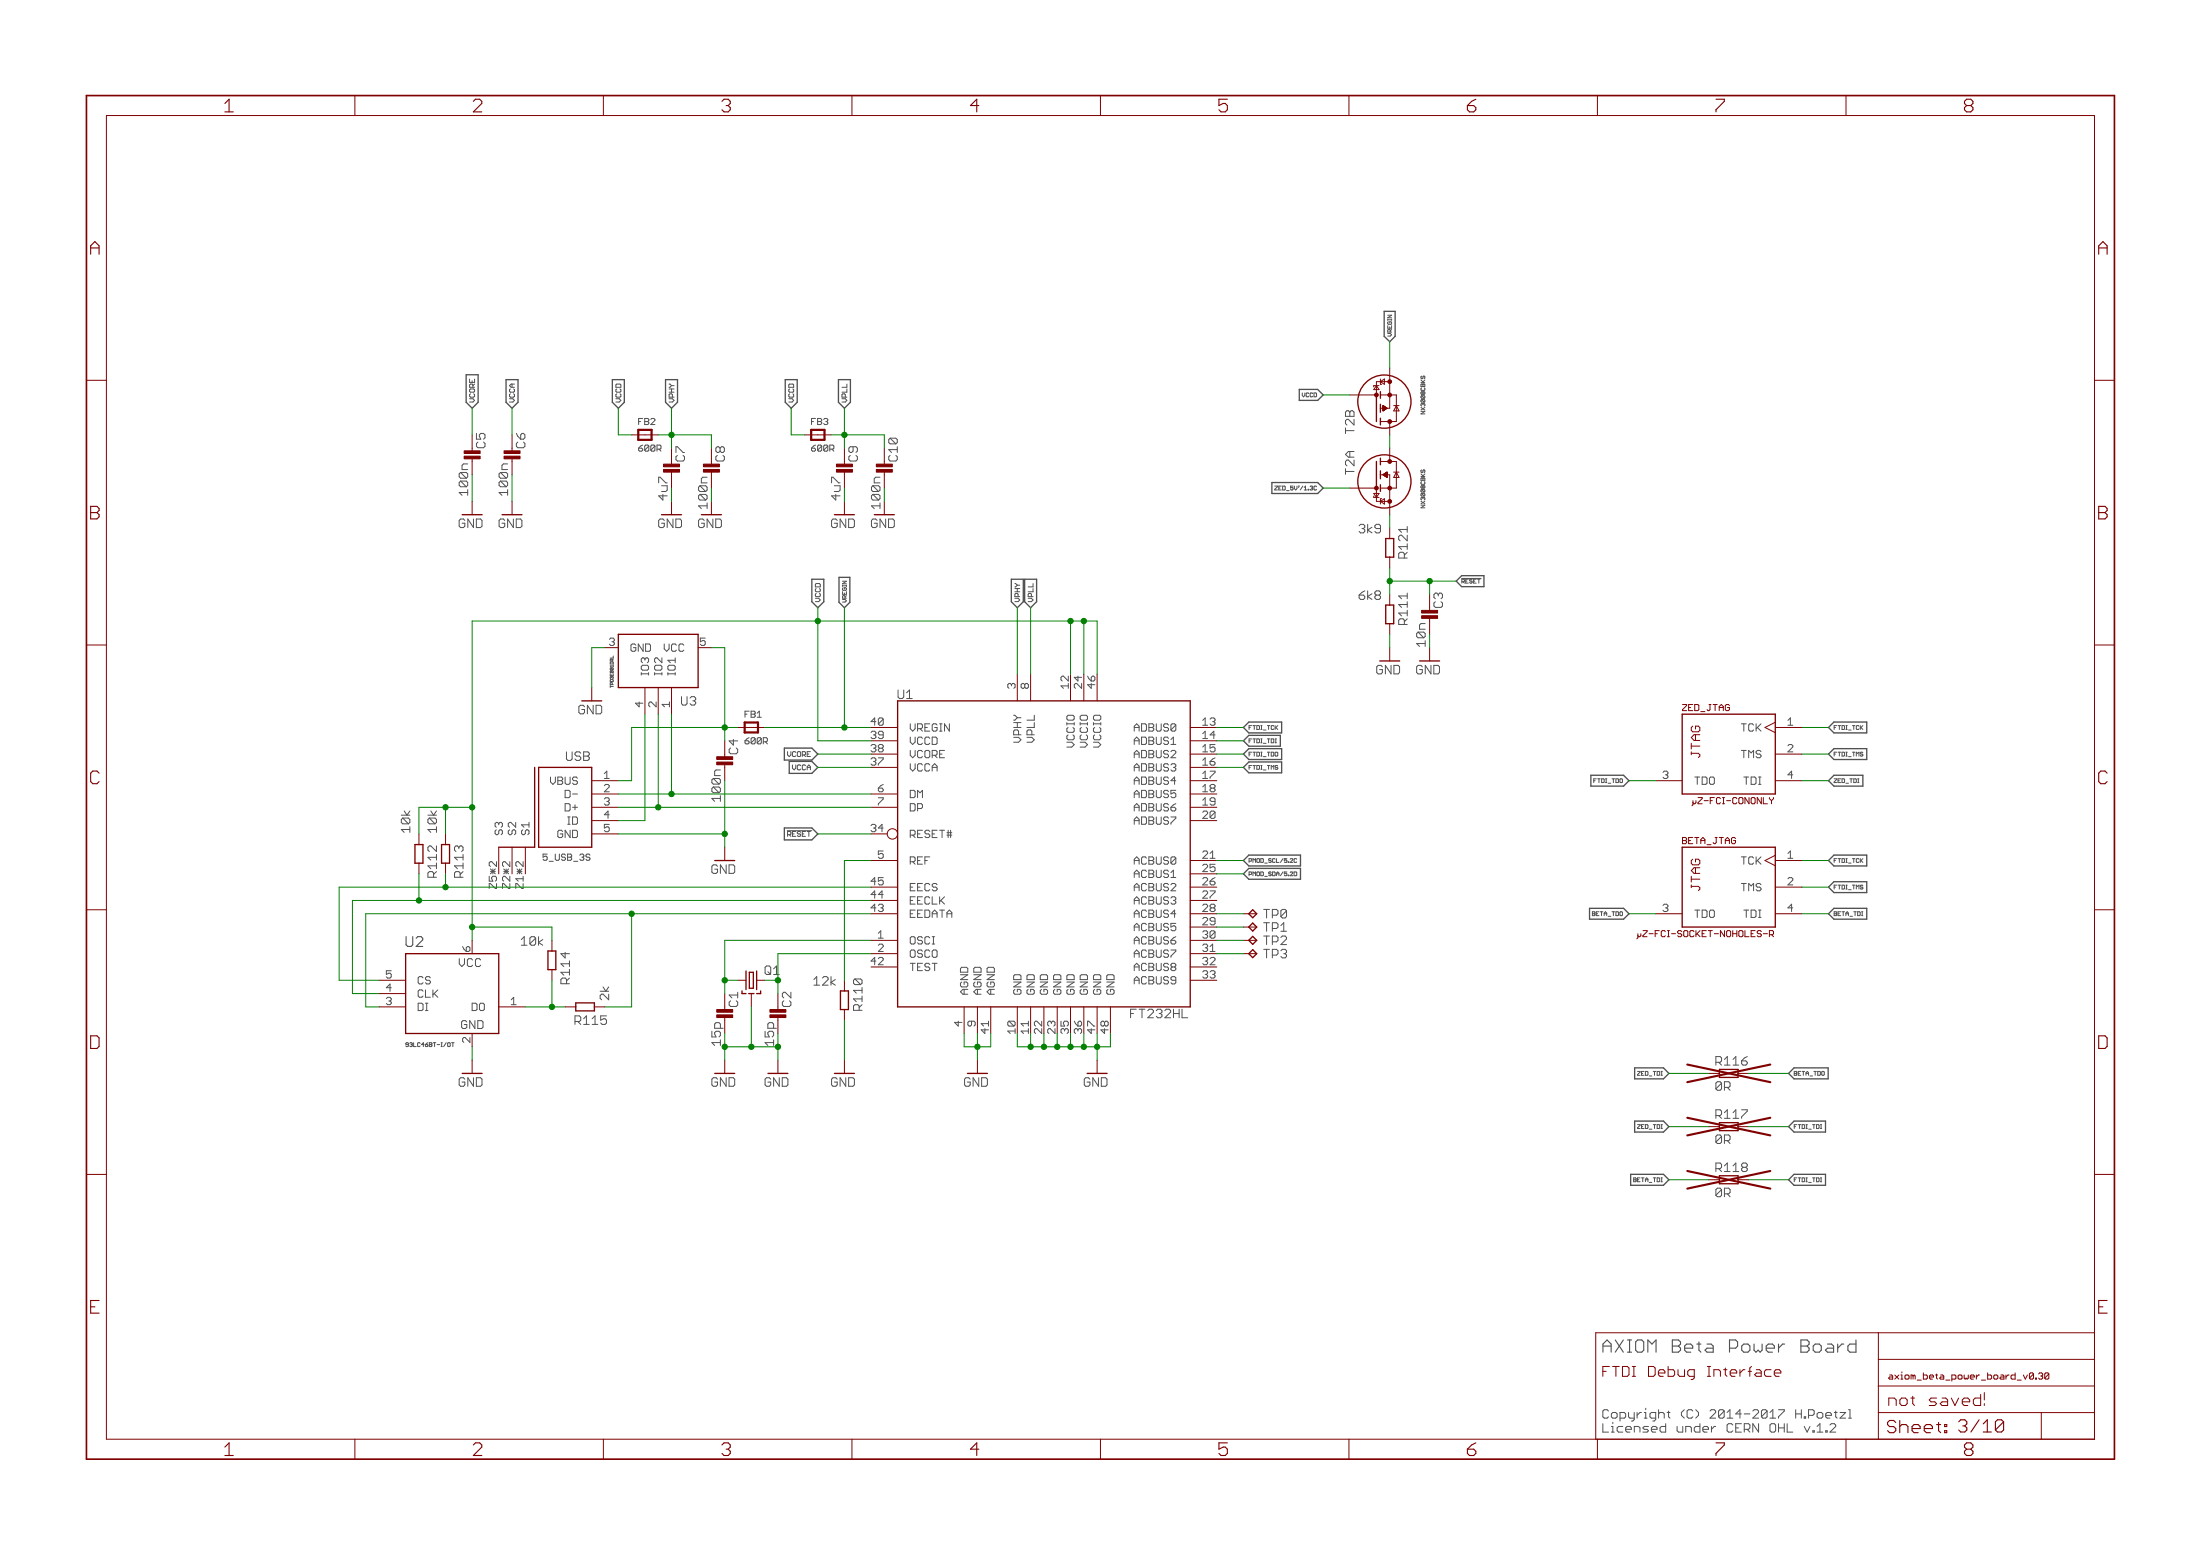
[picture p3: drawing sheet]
<svg xmlns="http://www.w3.org/2000/svg" width="420mm" height="297mm" viewBox="0 0 420 297" stroke-linecap="round" stroke-linejoin="round" font-family="sans-serif">
<path d="M351.7 256.6h.4M354.5 255.8v2.3h-1.2l-.4-.4v-.7l.4-.4h1.2" fill="none" stroke="#505050" stroke-width=".21"/>
<g fill="none" stroke="#505050" stroke-width=".19">
<path d="M257 78.7l.2-.3h.3l.3 .3 .2-.3h.3l.3 .3v.8h-1.6zM257.8 78.7v.8M271.4 73.4l.1-.1 .3 .1 .2-.1 .1 .5h-.7zM271.4 78.5h.7l-.7 .5h.7M271.4 77.8l.7 .5M271.4 73h.7M271.4 72.5l.5 .5M271.5 71.8l-.1 .1 .1 .4 .3-.1 .1-.4 .2 .1-.1 .4M271.5 74l-.1 .2 .1 .3 .6-.1-.1-.4M271.5 75.5l-.1 .2 .1 .3h.5M271.5 76.3l-.1 .4 .6 .1M271.5 75.5h.5l.1 .2-.1 .3"/>
<path d="M271.5 76.3h.5l.1 .1-.1 .4M271.5 76.3l.5 .5M271.5 75.5l.5 .5M271.8 74.9l-.2-.1-.2 .1 .1 .4 .3-.1M271.8 77.2l-.2-.2-.2 .2 .1 .3M271.8 73.4v.4M271.8 74.9v.3M271.8 77.2v.1M271.8 74.9l.1-.1 .2 .1-.1 .4-.2-.1M271.8 77.2l.1-.2 .2 .2-.1 .3M272.1 77.8l-.7 .5M272.1 72.5l-.3 .4"/>
<path d="M243.5 92.8h.5M244 92.9l-.5 .5v.1h.5M257 90h1.6M257 81.7v1.1M257 89.5v1.1M257 82.2h1.6M257.8 86.2v1.1M258.6 80.1v1l-1.1-1h-.3l-.2 .2v.6l.2 .2M258.6 87.8v1.1l-1.1-1.1h-.3l-.2 .3v.5l.2 .3M258.6 86.2h-1.1l-.5 .5 .5 .6h1.1M271.4 96.4h.7l-.7 .5h.7M271.4 95.7l.7 .5"/>
<path d="M271.4 91.3l.1-.1 .3 .1 .2-.1 .1 .5h-.7zM271.4 91h.7M271.4 90.5l.5 .5M271.5 89.7l-.1 .1 .1 .4 .3-.1 .1-.4 .2 .1-.1 .4M271.5 91.9l-.1 .2 .1 .4h.5l.1-.2-.1-.4M271.5 93.5l-.1 .1 .1 .3h.5M271.5 94.2l-.1 .4 .1 .1h.5M271.5 93.5h.5l.1 .1-.1 .3M271.5 94.2h.5l.1 .1-.1 .4M271.5 94.2l.5 .5M271.5 93.5l.5 .4M271.8 95.1l-.2-.1-.2 .1 .1 .3"/>
<path d="M271.8 92.8l-.2-.1-.2 .1 .1 .4 .3-.1M271.8 95.1l.1-.1 .2 .1-.1 .3M271.8 91.3v.4M271.8 92.8v.3M271.8 95.1v.1M271.8 92.8l.1-.1 .2 .1-.1 .4-.2-.1M272.1 95.7l-.7 .5M272.1 90.5l-.3 .3M279.1 110.4h3.8M150.4 158.6h4.6M103.7 164l.2 .2M104.5 163h-.8v.6l.4-.2"/>
<path d="M78 199.4l-.5-.1 .1-.2 .4 .1v.5l-.1 .1-.4-.1M78.3 199.2l.3-.1 .1 .1-.1 .2M78.5 199.4h.1M78.6 199.4l.1 .1-.1 .3-.3-.1M79 199.1v.7h.5M80.2 199.2l-.1-.1-.3 .1 .1 .6 .3-.1M81 199.4h-.5l.4-.3v.7M81.2 199.4h.4l.1 .3-.3 .1zM81.7 199.1l-.5 .3M82 199.1l.5 .1-.1 .2 .1 .3-.1 .1h-.4zM82 199.4h.4M82.7 199.1h.5"/>
<path d="M83 199.1v.7M83.5 199.4h.5M84.2 199.8h.3M84.2 199.1h.3M84.3 199.1v.7M85.2 199.1l-.5 .7M85.6 199.1l.4 .1v.5l-.1 .1-.4-.1zM86.2 199.1h.5M86.5 199.1v.7M347 272.3l.6-.5v1.6M347 273.4h1.1M348.7 270.5l.3 .2h.5"/>
<path d="M348.7 269.9l.3-.3h.5l.3 .3v.3h-1.1M348.7 273.1h.3v.3h-.3zM349.5 272l.3-.2h.5l.3 .2v.3l-1.1 1.1h1.1M350.3 269.6h.6M350.6 269.4v1.1l.3 .2M351.4 269.6h1.1l-1.1 1.1h1.1M353 270.7h.6M353 269.1h.3v1.6"/>
</g>
<g fill="none" stroke="#505050" stroke-width=".25">
<path d="M264.4 59.4h2v4.8l-1 1-1-1zM89 71.5h2.3v5.3l-1.1 1.1-1.2-1.1zM96.6 72.5h2.3v4.3l-1.1 1.1-1.2-1.1zM116.9 72.5h2.3v4.3l-1.1 1.1-1.2-1.1zM127.1 72.5h2.3v4.3l-1.2 1.1-1.1-1.1zM150 72.5h2.3v4.3l-1.2 1.1-1.1-1.1zM160.1 72.5h2.3v4.3l-1.1 1.1-1.2-1.1zM248.1 74.3h3.6l1 1.1-1 1h-3.6zM242.9 92.1h8.8l1 1.1-1 1h-8.8zM155 110.6h2.3v4.3l-1.1 1.1-1.2-1.1zM160.2 110.2h2.1v4.8l-1 1-1.1-1zM193.1 110.6h2.3v4.3l-1.1 1.1-1.2-1.1z"/>
<path d="M195.7 110.6h2.3v4.3l-1.2 1.1-1.1-1.1zM278.1 110.9l1-1h4.3v2.1h-4.3zM238.5 137.8h6.3v2.1h-6.3l-1-1zM350.2 137.8h6.3v2.1h-6.3l-1-1zM149.8 158.1h5.2l1.2 1.1-1.2 1.1h-5.2zM149.8 142.8h5.2l1.2 1.2-1.2 1.1h-5.2zM150.7 145.4h4.3l1.2 1.1-1.2 1.1h-4.3zM238.5 142.9h6.3v2.1h-6.3l-1-1zM238.5 145.5h6.3v2h-6.3l-1-1zM238.5 140.4h6v2.1h-6l-1-1.1zM303.8 148h6.3l1 1-1 1.1h-6.3zM349.2 144l1-1.1h6.3v2.1h-6.3z"/>
<path d="M349.2 149l1-1h5.6v2.1h-5.6zM238.5 163.2h9.9v2.1h-9.9l-1-1zM238.5 165.8h9.9v2.1h-9.9l-1-1.1zM303.6 173.4h6.5l1 1-1 1.1h-6.5zM349.2 164.3l1-1.1h6.3v2.1h-6.3zM349.2 169.4l1-1.1h6.3v2.1h-6.3zM349.2 174.4l1-1h6.3v2.1h-6.3zM312.2 214h5.5l1 1.1-1 1h-5.5zM312.2 203.9h5.5l1 1-1 1.1h-5.5zM342.6 214h6v2.1h-6l-1-1zM342.6 203.9h6.5v2.1h-6.5l-1-1.1zM311.4 224.2h6.3l1 1-1 1.1h-6.3z"/>
<path d="M341.6 225.2l1-1h6v2.1h-6z"/>
</g>
<g fill="none" stroke="#800000" stroke-width=".19">
<path d="M67.8 18.2v3.9M115.2 18.2v3.9M162.7 18.2v3.9M210.2 18.2v3.9M257.6 18.2v3.9M305.1 18.2v3.9M352.6 18.2v3.9M20.3 22.1h379.7v252.6h-379.7zM16.5 72.6h3.8M262.9 73.6l.5 .8h-1zM263.4 73.6h-1v.3M263.6 75.4h3.1v5.1h-3.1"/>
<path d="M263.6 72.3v1.1h.3M263.6 72.9l.8-.6v1.1zM264.1 77.4h.1M264.1 78.4h.1M264.1 77.4v1M264.1 77.4l.8 .5-.8 .5M264.1 77.9h.7M264.1 77.8h.7M264.1 77.8h.6M264.1 77.7h.5M264.1 77.6h.4M264.1 77.6h.3"/>
<path d="M264.1 77.5l.2 .1M264.1 77.5h.2M264.2 78.4h-.1M264.3 78.3l-.2 .1M264.3 78.3h-.2M264.4 78.2l-.3 .1M264.5 78.2h-.4M264.6 78.1l-.5 .1M264.6 78.1h-.5M264.7 78l-.6 .1M264.8 78h-.7M265.4 70.3v7.6h-1.8"/>
<path d="M265.4 72.9h-2.5v2.5h-5.1M266.2 77.4h1M266.7 77.4l.5 1h-1zM400 72.6h3.8M90.2 95.7v2.6M97.8 95.7v2.6M120.6 83h5.1M128.2 95.7v2.6M135.9 95.7v2.6M153.6 83h5.1M161.3 95.7v2.6M168.9 95.7v2.6"/>
<path d="M257.8 93.2h5.1v2.5h2.5M262.4 94.7v.3h1M262.4 94.2h1l-.5 .8zM263.6 90.6h1.8v7.7M263.6 88.1h3.1v5.1h-3.1M263.6 95.7l.8-.5v1zM263.9 95.2h-.3v1M264.2 90.7h.7M264.2 90.6h.7M264.3 90.5h.6M264.3 90.7h.6M264.4 90.8h.5"/>
<path d="M264.4 90.4h.5M264.5 90.8h.4M264.5 90.4h.4M264.5 90.9h.4M264.6 90.3h.3M264.6 90.9h.3M264.7 91h.2M264.7 90.3h.2M264.8 91h.1M264.8 90.2h.1M264.8 91.1h.1M264.8 90.1h.1"/>
<path d="M264.9 91.1h.1M264.9 90.1l-.8 .5 .8 .5M264.9 90.1v1M265.4 80.5v2.5M265.4 85.6v2.5M266.2 90.1h1M266.7 90.1l.5 1h-1zM265.4 100.8v2M265.4 106.4v2M265.4 113.5v2M265.4 119.1v2M16.5 123.1h3.8"/>
<path d="M113 131.3v2.5M115.5 123.6h2.6M123.2 131.3v5M125.7 131.3v5M128.2 131.3v5M133.3 123.6h2.6M140.9 138.9h5.1M166.3 138.9h5.1M194.3 128.7v5.1M196.8 128.7v5.1M204.4 128.7v5.1M207 128.7v5.1"/>
<path d="M209.5 128.7v5.1M227.3 138.9h5.1M265.4 123.6v2.6M273 123.6v2.6M339 138.9h5.1M339 137.9l-1.9 1 1.9 1M400 123.1h3.8M80 159.2v2M85.1 159.2v2M113 151.6h5.1M113 154.1h5.1M113 149h5.1"/>
<path d="M113 156.7h5.1M113 159.2h5.1M166.3 151.6h5.1M166.3 154.1h5.1M166.3 141.4h5.1M166.3 144h5.1M166.3 146.5h5.1M227.3 151.6h5.1M227.3 154.1h5.1M227.3 141.4h5.1M227.3 144h5.1M227.3 146.5h5.1"/>
<path d="M227.3 149h5.1M227.3 156.7h5.1M316.2 149h5.1M323.3 152.8v.8l-.2 .2M323.3 153.2l.2 .2M339 144h5.1M339 149h5.1M16.5 173.7h3.8M80 164.8v2M85.1 164.8v2M90.2 179.5v2.6M95.2 161.7v5.1"/>
<path d="M97.8 161.7v5.1M100.3 161.7v5.1M105.4 179.5v2M138.4 161.7v2.6M166.3 179.5h5.1M166.3 164.3h5.1M166.3 169.4h5.1M166.3 171.9h5.1M166.3 174.4h5.1M227.3 179.5h5.1M227.3 164.3h5.1M227.3 166.8h5.1"/>
<path d="M227.3 169.4h5.1M227.3 171.9h5.1M227.3 174.4h5.1M227.3 177h5.1M237.5 179.5h2.5M237.5 174.4h2.5M237.5 177h2.5M312.8 178.2v.8l-.2 .2M313.4 178.2v.4l-.2 .2-.4-.2M313.8 177.7h.8M314.6 177.8l-.8 .8v.2h.8M316.2 174.4h5.1"/>
<path d="M339 164.3h5.1M339 169.4h5.1M339 174.4h5.1M339 163.3l-1.9 1 1.9 1M400 173.7h3.8M72.4 192.2h5.1M72.4 187.1h5.1M72.4 189.7h5.1M90.2 197.3v2.5M95.2 192.2h5.1M105.4 185.1v2M107.9 192.2h2.1"/>
<path d="M113.5 192.2h2M140.9 187.1h1.6M143.5 189.7v2.5M144.5 187.1h1.5M161.3 187.1v2.1M161.3 192.7v2.1M166.3 182.1h5.1M166.3 184.6h5.1M184.1 192.2v5.1M186.7 192.2v5.1M189.2 192.2v5.1M194.3 192.2v5.1"/>
<path d="M196.8 192.2v5.1M199.4 192.2v5.1M201.9 192.2v5.1M204.4 192.2v5.1M207 192.2v5.1M209.5 192.2v5.1M212.1 192.2v5.1M227.3 182.1h5.1M227.3 184.6h5.1M227.3 187.1h5.1M237.5 182.1h2.5M90.2 202.4v2.5"/>
<path d="M138.4 202.4v2.5M148.6 202.4v2.5M161.3 202.4v2.5M186.7 202.4v2.5M209.5 202.4v2.5M326.3 204.9h2.1M326.3 215.1h2.1M331.9 204.9h2.1M331.9 215.1h2.1M16.5 224.2h3.8M326.3 225.2h2.1M331.9 225.2h2.1"/>
<path d="M400 224.2h3.8M358.7 254.4v20.3M358.7 259.5h41.3M400 254.4h-95.2v20.3M67.8 274.7v3.9M115.2 274.7v3.9M162.7 274.7v3.9M210.2 274.7v3.9M257.6 274.7v3.9M305.1 274.7v3.9M337.3 261.5h.9M337.3 262.7h.9"/>
<path d="M338.9 262.1h1.2v-.3l-.3-.3h-.6l-.3 .3v.6l.3 .3h.6M352.6 274.7v3.9M358.7 269.7h41.3M358.7 264.6h41.3M379 265.9v1.4M379 267.9v.4M389.5 262.1h.4l.2 .2-.2 .4M389.7 262.7h.2M389.8 269.7v5M389.9 262.7l.2 .2v.2l-.2 .2h-.4M391.3 262.3l-.2-.2h-.4l-.2 .2v.8M391.3 262.3v.8l-.2 .2h-.4l-.2-.2"/>
<path d="M391.3 262.3l-.8 .8"/>
<circle cx="170.4" cy="159.2" r=".99"/>
</g>
<g fill="none" stroke="#800000" stroke-width=".25">
<path d="M262.9 75.4v5.1M263.6 74.8v1.2M263.6 77.2v1.5M263.6 79.8v1.3M262.9 88.1v5.1M263.6 87.5v1.2M263.6 89.9v1.5M263.6 92.5v1.3M266.2 102.8h-1.6v3.6h1.6M266.2 115.5h-1.6v3.6h1.6M118.1 121.1h15.2v10.2h-15.2zM171.4 133.8h55.9v58.4h-55.9z"/>
<path d="M321.3 136.3h17.7v15.3h-17.7zM102.1 146.5v15.2h-6.9M102.9 146.5h10.1v15.2h-10.1zM80.8 161.2h-1.6v3.6h1.6M85.9 161.2h-1.6v3.6h1.6M239.2 176.2l.8 .8-.8 .7-.7-.7zM239.2 178.8l.8 .7-.8 .8-.7-.8zM239.2 173.7l.8 .7-.8 .8-.7-.8zM321.3 161.7h17.7v15.3h-17.7zM77.5 182.1h17.7v15.2h-17.7zM106.2 181.5h-1.6v3.6h1.6M110 193v-1.5h3.5v1.5"/>
<path d="M141.7 189.7h.8M142.5 185.4v3.5M143 189.7h1M143.1 185.6h.8v3.1h-.8zM144.5 185.4v3.5M145.3 189.2v.5h-.8M162 189.2h-1.5v3.5h1.5M239.2 181.3l.8 .8-.8 .7-.7-.7zM328.4 204.2v1.5h3.5v-1.5M328.4 214.3v1.5h3.5v-1.5M328.4 224.5v1.5h3.5v-1.5"/>
<circle cx="264.4" cy="76.7" r="5.1"/>
<circle cx="264.4" cy="91.9" r="5.1"/>
</g>
<g fill="#800000" stroke="#800000" stroke-width=".19">
<path d="M136.9 193.7h3v.5h-3z"/>
<path d="M136.9 192.7h3v.5h-3z"/>
<path d="M147 193.7h3.1v.5h-3.1z"/>
<path d="M147 192.7h3.1v.5h-3.1z"/>
<path d="M136.9 145.5h3v.5h-3z"/>
<path d="M136.9 144.5h3v.5h-3z"/>
<path d="M96.3 87.1h3v.5h-3z"/>
<path d="M96.3 86.1h3v.5h-3z"/>
<path d="M88.6 87.1h3.1v.5h-3.1z"/>
<path d="M88.6 86.1h3.1v.5h-3.1z"/>
<path d="M134.3 89.6h3.1v.5h-3.1z"/>
<path d="M134.3 88.6h3.1v.5h-3.1z"/>
<path d="M126.7 89.6h3.1v.5h-3.1z"/>
<path d="M126.7 88.6h3.1v.5h-3.1z"/>
<path d="M167.4 89.6h3v.5h-3z"/>
<path d="M167.4 88.6h3v.5h-3z"/>
<path d="M159.7 89.6h3.1v.5h-3.1z"/>
<path d="M159.7 88.6h3.1v.5h-3.1z"/>
<path d="M271.5 117.5h3.1v.5h-3.1z"/>
<path d="M271.5 116.5h3.1v.5h-3.1z"/>
</g>
<path d="M121.9 82.1h2.5v1.9h-2.5zM154.9 82.1h2.6v1.9h-2.6zM142.2 137.9h2.6v1.9h-2.6z" fill="none" stroke="#800000" stroke-width=".42"/>
<path d="M16.5 18.2h387.3v260.4h-387.3z" fill="none" stroke="#800000" stroke-width=".32"/>
<path d="M322.2 203.2l15.9 3.4M322.2 213.4l15.9 3.3M338.1 203.2l-15.9 3.4M338.1 213.4l-15.9 3.3M322.2 223.5l15.9 3.4M338.1 223.5l-15.9 3.4" fill="none" stroke="#800000" stroke-width=".4"/>
<g fill="#800000" stroke="#800000" stroke-width=".19">
<circle cx="265.4" cy="93.2" r=".36"/>
<circle cx="265.4" cy="88.1" r=".36"/>
<circle cx="265.4" cy="95.7" r=".36"/>
<circle cx="262.9" cy="93.2" r=".36"/>
<circle cx="265.4" cy="75.4" r=".36"/>
<circle cx="265.4" cy="80.5" r=".36"/>
<circle cx="265.4" cy="72.9" r=".36"/>
<circle cx="262.9" cy="75.4" r=".36"/>
</g>
<g fill="none" stroke="#008000" stroke-width=".19">
<path d="M90.2 77.9v5.1M97.8 77.9v5.1M118.1 77.9v5.1h2.5M128.2 77.9v7.7M151.1 77.9v5.1h2.5M161.3 77.9v7.7M252.7 75.4h5.1M265.4 65.2v5.1M90.2 90.6v5.1M97.8 90.6v5.1M125.7 83h10.2v2.6M158.7 83h10.2"/>
<path d="M252.7 93.2h5.1M265.4 83v2.6M265.4 98.3v2.5M156.2 116v25.4h10.1M161.3 116v22.9M194.3 116v12.7M196.8 116v12.7M204.4 118.6v10.1M207 118.6v10.1M265.4 108.4v5.1M265.4 110.9h12.7M273 110.9v2.6"/>
<path d="M115.5 123.6h-2.5v7.7M123.2 136.3v20.4h-5.1M125.7 136.3v17.8M128.2 136.3v15.3M135.9 123.6h2.5v17.8M140.9 138.9h-20.3v10.1h-2.5M146 138.9h20.3M209.5 128.7v-10.1h-119.3v60.9M232.4 138.9h5.1M265.4 121.1v2.5M344.1 138.9h5.1M85.1 154.1v5.1"/>
<path d="M90.2 154.1h-10.2v5.1M118.1 159.2h20.3M118.1 151.6h48.2M118.1 154.1h48.2M138.4 149v12.7M156.2 159.2h10.1M156.2 144h10.1M156.2 146.5h10.1M232.4 141.4h5.1M232.4 144h5.1M232.4 146.5h5.1M311.1 149h5.1"/>
<path d="M344.1 144h5.1M344.1 149h5.1M80 166.8v5.1M85.1 166.8v2.6M90.2 177h15.2v2.5M120.6 174.4v17.8h-5.1M166.3 174.4h-96.5v17.8h2.6M166.3 171.9h-99v17.8h5.1M166.3 169.4h-101.5v17.7h7.6M166.3 179.5h-27.9v10.2M166.3 164.3h-5v22.8M232.4 174.4h5.1"/>
<path d="M232.4 179.5h5.1M232.4 164.3h5.1M232.4 177h5.1M232.4 166.8h5.1M311.1 174.4h5.1M344.1 174.4h5.1M344.1 169.4h5.1M344.1 164.3h5.1M90.2 199.8v2.6M100.3 192.2h7.6M105.4 187.1v5.1M138.4 187.1h2.5"/>
<path d="M143.5 192.2v7.6M161.3 194.8v7.6M166.3 182.1h-17.7v7.6M184.1 197.3v2.5h5.1v-2.5M186.7 197.3v5.1M194.3 197.3v2.5h17.8v-2.5M196.8 197.3v2.5M199.4 197.3v2.5M201.9 197.3v2.5M204.4 197.3v2.5M207 197.3v2.5M209.5 197.3v5.1"/>
<path d="M232.4 182.1h5.1M138.4 202.4v-2.6h10.2v2.6M318.7 215.1h7.6M318.7 204.9h7.6M334 215.1h7.6M334 204.9h7.6M318.7 225.2h7.6M334 225.2h7.6"/>
</g>
<g fill="#008000" stroke="#008000" stroke-width=".19">
<circle cx="120.6" cy="174.4" r=".51"/>
<circle cx="80" cy="171.9" r=".51"/>
<circle cx="85.1" cy="169.4" r=".51"/>
<circle cx="105.4" cy="192.2" r=".51"/>
<circle cx="138.4" cy="187.1" r=".51"/>
<circle cx="148.6" cy="187.1" r=".51"/>
<circle cx="138.4" cy="199.8" r=".51"/>
<circle cx="143.5" cy="199.8" r=".51"/>
<circle cx="148.6" cy="199.8" r=".51"/>
<circle cx="196.8" cy="199.8" r=".51"/>
<circle cx="199.4" cy="199.8" r=".51"/>
<circle cx="201.9" cy="199.8" r=".51"/>
<circle cx="204.4" cy="199.8" r=".51"/>
<circle cx="207" cy="199.8" r=".51"/>
<circle cx="209.5" cy="199.8" r=".51"/>
<circle cx="138.4" cy="159.2" r=".51"/>
<circle cx="186.7" cy="199.8" r=".51"/>
<circle cx="265.4" cy="110.9" r=".51"/>
<circle cx="273" cy="110.9" r=".51"/>
<circle cx="161.3" cy="138.9" r=".51"/>
<circle cx="128.2" cy="151.6" r=".51"/>
<circle cx="125.7" cy="154.1" r=".51"/>
<circle cx="161.3" cy="83" r=".51"/>
<circle cx="128.2" cy="83" r=".51"/>
<circle cx="207" cy="118.6" r=".51"/>
<circle cx="204.4" cy="118.6" r=".51"/>
<circle cx="156.2" cy="118.6" r=".51"/>
<circle cx="85.1" cy="154.1" r=".51"/>
<circle cx="90.2" cy="177" r=".51"/>
<circle cx="90.2" cy="154.1" r=".51"/>
<circle cx="138.4" cy="138.9" r=".51"/>
</g>
<g font-size="3.7" fill="#800000">
<text x="42.9" y="21.4">1</text>
<text x="90.3" y="21.4">2</text>
<text x="137.8" y="21.4">3</text>
<text x="185.3" y="21.4">4</text>
<text x="232.7" y="21.4">5</text>
<text x="280.2" y="21.4">6</text>
<text x="327.6" y="21.4">7</text>
<text x="375.1" y="21.4">8</text>
<text x="17.2" y="48.6">A</text>
<text x="400.7" y="48.6">A</text>
<text x="17.2" y="99.2">B</text>
<text x="400.7" y="99.2">B</text>
<text x="17.1" y="149.7">C</text>
<text x="400.6" y="149.7">C</text>
<text x="17" y="200.2">D</text>
<text x="400.5" y="200.2">D</text>
<text x="17.3" y="250.8">E</text>
<text x="400.7" y="250.8">E</text>
<text x="42.9" y="277.9">1</text>
<text x="90.3" y="277.9">2</text>
<text x="137.8" y="277.9">3</text>
<text x="185.3" y="277.9">4</text>
<text x="232.7" y="277.9">5</text>
<text x="280.2" y="277.9">6</text>
<text x="327.6" y="277.9">7</text>
<text x="375.1" y="277.9">8</text>
</g>
<text font-size="3.6" fill="#505050" x="306" y="258.2">AXIOM Beta Power Board</text>
<text font-size="3.6" fill="#800000" x="360.4" y="273.6">Sheet: 3/10</text>
<text font-size="3.2" fill="#800000" x="360.6" y="268.4">not saved!</text>
<text font-size="2.9" fill="#505050" x="77.5" y="180.8">U2</text>
<text font-size="2.9" fill="#800000" x="306" y="262.8">FTDI Debug Interface</text>
<g font-size="2.5" fill="#800000">
<text x="92.7" y="85.5" transform="rotate(-90 92.7 85.5)">C5</text>
<text x="100.3" y="85.5" transform="rotate(-90 100.3 85.5)">C6</text>
<text x="130.8" y="88.1" transform="rotate(-90 130.8 88.1)">C7</text>
<text x="138.4" y="88.1" transform="rotate(-90 138.4 88.1)">C8</text>
<text x="163.8" y="88.1" transform="rotate(-90 163.8 88.1)">C9</text>
<text x="89.4" y="94.4" transform="rotate(-90 89.4 94.4)">100n</text>
<text x="97" y="94.4" transform="rotate(-90 97 94.4)">100n</text>
<text x="87.6" y="100.8">GND</text>
<text x="95.2" y="100.8">GND</text>
<text x="125.7" y="100.8">GND</text>
<text x="133.3" y="100.8">GND</text>
<text x="158.7" y="100.8">GND</text>
<text x="166.4" y="100.8">GND</text>
<text x="268.8" y="106.6" transform="rotate(-90 268.8 106.6)">R121</text>
<text x="268.8" y="119.3" transform="rotate(-90 268.8 119.3)">R111</text>
<text x="275.6" y="116" transform="rotate(-90 275.6 116)">C3</text>
<text x="262.9" y="128.7">GND</text>
<text x="270.5" y="128.7">GND</text>
<text x="110.5" y="136.3">GND</text>
<text x="141" y="144" transform="rotate(-90 141 144)">C4</text>
<text x="324.7" y="144.4" transform="rotate(-90 324.7 144.4)">JTAG</text>
<text x="137.7" y="151.3" transform="rotate(-90 137.7 151.3)">00n</text>
<text x="83.4" y="167.5" transform="rotate(-90 83.4 167.5)">R112</text>
<text x="88.5" y="167.5" transform="rotate(-90 88.5 167.5)">R113</text>
<text x="135.9" y="166.8">GND</text>
<text x="324.7" y="169.8" transform="rotate(-90 324.7 169.8)">JTAG</text>
<text x="108.8" y="187.8" transform="rotate(-90 108.8 187.8)">R114</text>
<text x="109.8" y="195.6">R115</text>
<text x="141" y="192.2" transform="rotate(-90 141 192.2)">C1</text>
<text x="151.1" y="192.2" transform="rotate(-90 151.1 192.2)">C2</text>
<text x="164.7" y="192.9" transform="rotate(-90 164.7 192.9)">R110</text>
<text x="327.6" y="203.4">R116</text>
<text x="87.6" y="207.4">GND</text>
<text x="135.9" y="207.4">GND</text>
<text x="146" y="207.4">GND</text>
<text x="158.7" y="207.4">GND</text>
<text x="184.1" y="207.4">GND</text>
<text x="207" y="207.4">GND</text>
<text x="327.6" y="213.6">R117</text>
<text x="327.6" y="223.7">R118</text>
</g>
<g font-size="2.5" fill="#008000">
<text x="171.4" y="88.1" transform="rotate(-90 171.4 88.1)">C10</text>
<text x="127.5" y="95.4" transform="rotate(-90 127.5 95.4)">4u7</text>
<text x="160.5" y="95.4" transform="rotate(-90 160.5 95.4)">4u7</text>
<text x="135.1" y="97" transform="rotate(-90 135.1 97)">100n</text>
<text x="168.1" y="97" transform="rotate(-90 168.1 97)">100n</text>
<text x="272.3" y="123.3" transform="rotate(-90 272.3 123.3)">10n</text>
<text x="146" y="186.1">Q1</text>
<text x="137.7" y="199.5" transform="rotate(-90 137.7 199.5)">15p</text>
<text x="147.8" y="199.5" transform="rotate(-90 147.8 199.5)">15p</text>
</g>
<g font-size="2.5" fill="#505050">
<text x="259.5" y="101.8">3k9</text>
<text x="259.5" y="114.5">6k8</text>
<text x="129.9" y="134.7">U3</text>
<text x="171.4" y="133.4">U1</text>
<text x="107.9" y="145.2">USB</text>
<text x="137.7" y="152.8" transform="rotate(-90 137.7 152.8)">1</text>
<text x="78.4" y="159" transform="rotate(-90 78.4 159)">10k</text>
<text x="83.4" y="159" transform="rotate(-90 83.4 159)">10k</text>
<text x="241.3" y="177.9">TP1</text>
<text x="241.3" y="175.3">TP0</text>
<text x="99.5" y="180.5">10k</text>
<text x="241.3" y="180.4">TP2</text>
<text x="241.3" y="182.9">TP3</text>
<text x="116.3" y="190.9" transform="rotate(-90 116.3 190.9)">2k</text>
<text x="155.4" y="188.1">12k</text>
<text x="216.3" y="194.4">FT232HL</text>
<text x="327.6" y="208.2">0R</text>
<text x="327.6" y="218.4">0R</text>
<text x="327.6" y="228.5">0R</text>
<text x="306" y="270.8">Copyright (C) 2014-2017 H.Poetzl</text>
<text x="306" y="273.5">Licensed under CERN OHL v.1.2</text>
</g>
<g font-size="2.3" fill="#505050">
<text x="87.6" y="184.6">VCC</text>
<text x="87.3" y="196.4">GND</text>
</g>
<g font-size="2.1" fill="#505050">
<text x="116.4" y="123.3">3</text>
<text x="120.4" y="124.4">GND VCC</text>
<text x="133.7" y="123.3">5</text>
<text x="123.9" y="128.9" transform="rotate(-90 123.9 128.9)">IO3</text>
<text x="126.5" y="128.9" transform="rotate(-90 126.5 128.9)">IO2</text>
<text x="129" y="128.9" transform="rotate(-90 129 128.9)">IO1</text>
<text x="193.9" y="131.5" transform="rotate(-90 193.9 131.5)">3</text>
<text x="196.5" y="131.5" transform="rotate(-90 196.5 131.5)">8</text>
<text x="204.1" y="131.5" transform="rotate(-90 204.1 131.5)">12</text>
<text x="206.6" y="131.5" transform="rotate(-90 206.6 131.5)">24</text>
<text x="209.2" y="131.5" transform="rotate(-90 209.2 131.5)">46</text>
<text x="122.8" y="135" transform="rotate(-90 122.8 135)">4</text>
<text x="125.4" y="135" transform="rotate(-90 125.4 135)">2</text>
<text x="127.9" y="135" transform="rotate(-90 127.9 135)">1</text>
<text x="166.4" y="143.6">38</text>
<text x="166.4" y="141.1">39</text>
<text x="166.4" y="138.5">40</text>
<text x="173.8" y="142.2">VCCD</text>
<text x="173.8" y="139.6">VREGIN</text>
<text x="195.1" y="141.8" transform="rotate(-90 195.1 141.8)">VPHY</text>
<text x="197.6" y="141.3" transform="rotate(-90 197.6 141.3)">VPLL</text>
<text x="205.2" y="142.9" transform="rotate(-90 205.2 142.9)">VCCIO</text>
<text x="207.7" y="142.9" transform="rotate(-90 207.7 142.9)">VCCIO</text>
<text x="210.3" y="142.9" transform="rotate(-90 210.3 142.9)">VCCIO</text>
<text x="216.1" y="139.6">ADBUS0</text>
<text x="216.1" y="142.2">ADBUS1</text>
<text x="229.6" y="138.5">13</text>
<text x="229.6" y="141.1">14</text>
<text x="229.6" y="143.6">15</text>
<text x="332.5" y="139.6">TCK</text>
<text x="341.4" y="138.5">1</text>
<text x="341.4" y="143.6">2</text>
<text x="104.8" y="149.8">VBUS</text>
<text x="115.4" y="148.7">1</text>
<text x="166.4" y="146.1">37</text>
<text x="173.8" y="147.3">VCCA</text>
<text x="173.8" y="144.7">VCORE</text>
<text x="216.1" y="144.7">ADBUS2</text>
<text x="216.1" y="147.3">ADBUS3</text>
<text x="216.1" y="149.8">ADBUS4</text>
<text x="229.6" y="146.1">16</text>
<text x="229.6" y="148.7">17</text>
<text x="317.6" y="148.7">3</text>
<text x="323.6" y="149.8">TDO</text>
<text x="332.2" y="144.7">TMS</text>
<text x="333.1" y="149.8">TDI</text>
<text x="341.4" y="148.7">4</text>
<text x="107.2" y="154.9">D+</text>
<text x="108.3" y="152.3">D-</text>
<text x="115.4" y="153.8">3</text>
<text x="115.4" y="151.2">2</text>
<text x="167.7" y="151.2">6</text>
<text x="167.7" y="153.8">7</text>
<text x="173.8" y="152.3">DM</text>
<text x="173.8" y="154.9">DP</text>
<text x="216.1" y="152.3">ADBUS5</text>
<text x="216.1" y="154.9">ADBUS6</text>
<text x="229.6" y="151.2">18</text>
<text x="229.6" y="153.8">19</text>
<text x="96" y="159.4" transform="rotate(-90 96 159.4)">S3</text>
<text x="98.5" y="159.4" transform="rotate(-90 98.5 159.4)">S2</text>
<text x="101.1" y="159.4" transform="rotate(-90 101.1 159.4)">S1</text>
<text x="105.8" y="160">GND</text>
<text x="108.4" y="157.4">ID</text>
<text x="115.4" y="158.8">5</text>
<text x="115.4" y="156.3">4</text>
<text x="173.8" y="160">RESET#</text>
<text x="216.1" y="157.4">ADBUS7</text>
<text x="229.6" y="156.3">20</text>
<text x="167.7" y="163.9">5</text>
<text x="173.8" y="165">REF</text>
<text x="216.3" y="165">ACBUS0</text>
<text x="216.3" y="167.6">ACBUS1</text>
<text x="229.6" y="163.9">21</text>
<text x="229.6" y="166.5">25</text>
<text x="332.5" y="165">TCK</text>
<text x="341.4" y="163.9">1</text>
<text x="94.9" y="169.3" transform="rotate(-90 94.9 169.3)">Z5*2</text>
<text x="97.4" y="169.3" transform="rotate(-90 97.4 169.3)">Z2*2</text>
<text x="100" y="169.3" transform="rotate(-90 100 169.3)">Z1*2</text>
<text x="166.4" y="171.5">44</text>
<text x="166.4" y="169">45</text>
<text x="173.8" y="172.7">EECLK</text>
<text x="173.8" y="170.1">EECS</text>
<text x="216.3" y="170.1">ACBUS2</text>
<text x="216.3" y="172.7">ACBUS3</text>
<text x="229.6" y="169">26</text>
<text x="229.6" y="171.5">27</text>
<text x="332.2" y="170.1">TMS</text>
<text x="341.4" y="169">2</text>
<text x="166.4" y="174.1">43</text>
<text x="167.7" y="179.2">1</text>
<text x="173.8" y="175.2">EEDATA</text>
<text x="216.3" y="175.2">ACBUS4</text>
<text x="216.3" y="177.7">ACBUS5</text>
<text x="229.6" y="174.1">28</text>
<text x="229.6" y="176.6">29</text>
<text x="229.6" y="179.2">30</text>
<text x="317.6" y="174.1">3</text>
<text x="323.6" y="175.2">TDO</text>
<text x="333.1" y="175.2">TDI</text>
<text x="341.4" y="174.1">4</text>
<text x="89.8" y="181.7" transform="rotate(-90 89.8 181.7)">6</text>
<text x="166.4" y="184.2">42</text>
<text x="167.7" y="181.7">2</text>
<text x="173.8" y="180.3">OSCI</text>
<text x="173.8" y="182.8">OSCO</text>
<text x="173.8" y="185.4">TEST</text>
<text x="216.3" y="180.3">ACBUS6</text>
<text x="216.3" y="182.8">ACBUS7</text>
<text x="216.3" y="185.4">ACBUS8</text>
<text x="229.6" y="181.7">31</text>
<text x="229.6" y="184.2">32</text>
<text x="73.8" y="191.9">3</text>
<text x="73.8" y="189.3">4</text>
<text x="73.8" y="186.8">5</text>
<text x="79.8" y="190.4">CLK</text>
<text x="79.8" y="187.9">CS</text>
<text x="97.6" y="191.9">1</text>
<text x="184.9" y="189.9" transform="rotate(-90 184.9 189.9)">AGND</text>
<text x="187.4" y="189.9" transform="rotate(-90 187.4 189.9)">AGND</text>
<text x="190" y="189.9" transform="rotate(-90 190 189.9)">AGND</text>
<text x="195.1" y="189.9" transform="rotate(-90 195.1 189.9)">GND</text>
<text x="197.6" y="189.9" transform="rotate(-90 197.6 189.9)">GND</text>
<text x="200.1" y="189.9" transform="rotate(-90 200.1 189.9)">GND</text>
<text x="202.7" y="189.9" transform="rotate(-90 202.7 189.9)">GND</text>
<text x="205.2" y="189.9" transform="rotate(-90 205.2 189.9)">GND</text>
<text x="207.7" y="189.9" transform="rotate(-90 207.7 189.9)">GND</text>
<text x="210.3" y="189.9" transform="rotate(-90 210.3 189.9)">GND</text>
<text x="212.8" y="189.9" transform="rotate(-90 212.8 189.9)">GND</text>
<text x="216.3" y="187.9">ACBUS9</text>
<text x="229.6" y="186.8">33</text>
<text x="79.8" y="193">DI</text>
<text x="89.6" y="193">DO</text>
<text x="183.8" y="195.9" transform="rotate(-90 183.8 195.9)">4</text>
<text x="186.3" y="195.9" transform="rotate(-90 186.3 195.9)">9</text>
<text x="188.9" y="197.3" transform="rotate(-90 188.9 197.3)">41</text>
<text x="193.9" y="197.3" transform="rotate(-90 193.9 197.3)">10</text>
<text x="196.5" y="197.3" transform="rotate(-90 196.5 197.3)">11</text>
<text x="199" y="197.3" transform="rotate(-90 199 197.3)">22</text>
<text x="201.6" y="197.3" transform="rotate(-90 201.6 197.3)">23</text>
<text x="204.1" y="197.3" transform="rotate(-90 204.1 197.3)">35</text>
<text x="206.6" y="197.3" transform="rotate(-90 206.6 197.3)">36</text>
<text x="209.2" y="197.3" transform="rotate(-90 209.2 197.3)">47</text>
<text x="211.7" y="197.3" transform="rotate(-90 211.7 197.3)">48</text>
<text x="89.8" y="199" transform="rotate(-90 89.8 199)">2</text>
</g>
<text font-size="2.1" fill="#800000" x="166.4" y="158.8">34</text>
<g font-size="1.8" fill="#505050">
<text x="121.9" y="81.1">FB2</text>
<text x="154.9" y="81.1">FB3</text>
<text x="121.9" y="86.2">600R</text>
<text x="154.9" y="86.2">600R</text>
<text x="142.2" y="137">FB1</text>
<text x="142.2" y="142.1">600R</text>
<text x="104.2" y="164.3">5_USB_3S</text>
</g>
<g font-size="1.8" fill="#800000">
<text x="321.3" y="135.7">ZED_JTAG</text>
<text x="323.9" y="153.5">µZ-FCI-CONONLY</text>
<text x="321.3" y="161.1">BETA_JTAG</text>
<text x="314.3" y="178.9">µZ-FCI-SOCKET-NOHOLES-R</text>
<text x="360.6" y="263.3">axiom_beta_power_board_v0.30</text>
</g>
<g font-size="1.4" fill="#505050">
<text x="90.7" y="76.8" transform="rotate(-90 90.7 76.8)">VCORE</text>
<text x="98.3" y="76.8" transform="rotate(-90 98.3 76.8)">VCCA</text>
<text x="118.6" y="76.8" transform="rotate(-90 118.6 76.8)">VCCD</text>
<text x="128.8" y="76.8" transform="rotate(-90 128.8 76.8)">VPHY</text>
<text x="151.6" y="76.8" transform="rotate(-90 151.6 76.8)">VCCD</text>
<text x="161.8" y="76.8" transform="rotate(-90 161.8 76.8)">VPLL</text>
<text x="156.7" y="114.9" transform="rotate(-90 156.7 114.9)">VCCD</text>
<text x="194.8" y="114.9" transform="rotate(-90 194.8 114.9)">VPHY</text>
<text x="197.3" y="114.9" transform="rotate(-90 197.3 114.9)">VPLL</text>
<text x="150.1" y="144.5">VCORE</text>
<text x="151.1" y="147">VCCA</text>
<text x="150.5" y="159.7">RESET</text>
</g>
<g font-size="1.1" fill="#505050">
<text x="265.8" y="64.2" transform="rotate(-90 265.8 64.2)">VREGIN</text>
<text x="248.4" y="75.8">VCCD</text>
<text x="243.9" y="93.6">ZED_5V'/1.3C</text>
<text x="279.1" y="111.3">RESET</text>
<text x="161.7" y="115" transform="rotate(-90 161.7 115)">VREGIN</text>
<text x="238.5" y="139.3">FTDI_TCK</text>
<text x="238.5" y="141.8">FTDI_TDI</text>
<text x="350.3" y="139.3">FTDI_TCK</text>
<text x="238.5" y="144.4">FTDI_TDO</text>
<text x="238.5" y="146.9">FTDI_TMS</text>
<text x="304.4" y="149.4">FTDI_TDO</text>
<text x="350.3" y="144.4">FTDI_TMS</text>
<text x="350.3" y="149.4">ZED_TDI</text>
<text x="238.5" y="164.7">PMOD_SCL/5.2C</text>
<text x="238.5" y="167.2">PMOD_SDA/5.2D</text>
<text x="350.3" y="164.7">FTDI_TCK</text>
<text x="350.3" y="169.8">FTDI_TMS</text>
<text x="304" y="174.8">BETA_TDO</text>
<text x="350.3" y="174.8">BETA_TDI</text>
<text x="312.8" y="205.3">ZED_TDI</text>
<text x="342.6" y="205.3">BETA_TDO</text>
<text x="312.8" y="215.5">ZED_TDI</text>
<text x="342.6" y="215.5">FTDI_TDI</text>
<text x="312.2" y="225.6">BETA_TDI</text>
<text x="342.6" y="225.6">FTDI_TDI</text>
</g>
<text font-size=".8" fill="#505050" x="117.1" y="131.3" transform="rotate(-90 117.1 131.3)">TPD3E001DRL</text>
</svg>
